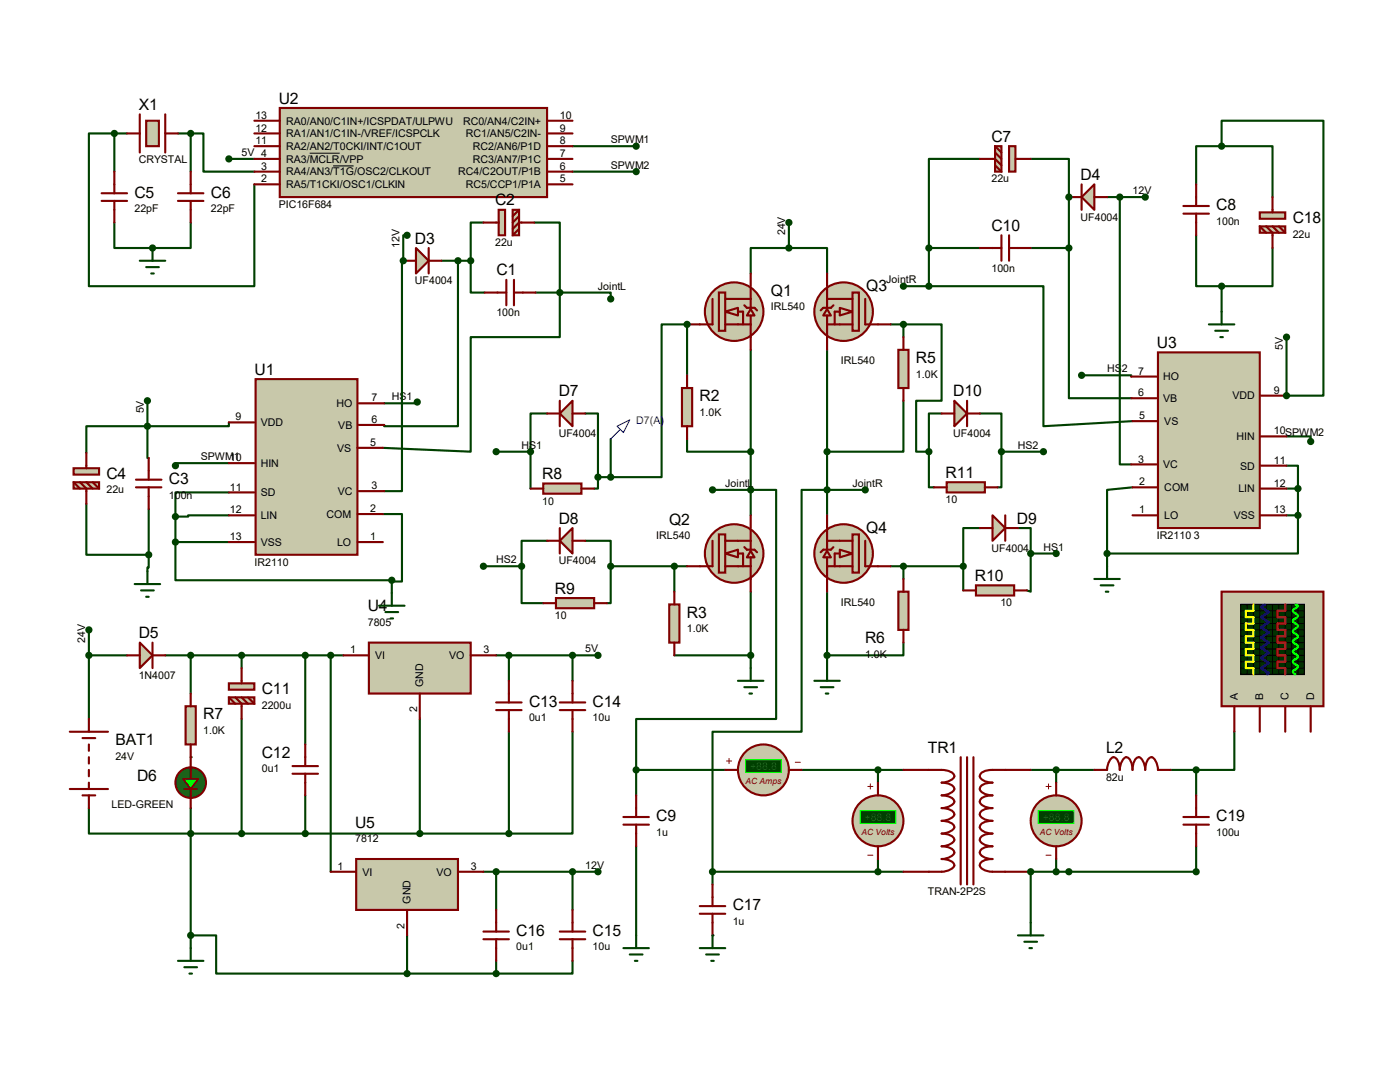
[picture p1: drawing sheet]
<svg xmlns="http://www.w3.org/2000/svg" width="279mm" height="216mm" viewBox="0 0 279 216" stroke-linecap="round" stroke-linejoin="round" font-family="sans-serif">
<path d="M35.5 26.6h2.6M38.1 26.6h2.5v7.6h10.2M38.1 26.6v7.6M22.8 44.4v5.1h15.3v-5.1M45.7 98.3h-10.7v4.8M29.7 101.6v11.6h-.3v.8M35 103.1v5.1h10.7M45.7 102.8h-8.2v.3h-2.5" fill="none" stroke="#004000" stroke-width=".42"/>
<circle cx="30.4" cy="49.5" r=".21" fill="#004000"/>
<path d="M22.8 26.6h-5.1v30.5h33.1v-20.3M22.8 26.6h2.6M22.8 26.6v7.6" fill="none" stroke="#004000" stroke-width=".42"/>
<circle cx="137.1" cy="64.7" r=".21" fill="#004000"/>
<g fill="none" stroke="#004000" stroke-width=".42">
<path d="M243.8 29.2h-5.1v7.6M238.7 46.9v10.2h5.1v5.1M137.1 64.7v10.2M215.9 74.9h9.9v.2M226 97.2l-5.1 .5v12.7M256.8 92.9h2.2v4.6M256.8 97.5h2.2M259 97.5v5.3M149.8 118.1v15.2M220.9 110.4v2.6M256.8 102.8h2.2M259 102.8v7.6h-38.1"/>
<path d="M134.6 130.8h15.2"/>
</g>
<circle cx="213.3" cy="39.3" r=".21" fill="#004000"/>
<path d="M213.3 39.3v10.2M195.5 49.5h-10.1v7.6h22.8v27.9l17.8-1M205.7 49.5h7.6M213.3 49.5v30h12.5M165.1 118.1v15.2M180.3 128.2v2.6h-15.2" fill="none" stroke="#004000" stroke-width=".42"/>
<circle cx="38.1" cy="151.1" r=".21" fill="#004000"/>
<g fill="none" stroke="#004000" stroke-width=".42">
<path d="M114.3 29.2h12.7M114.3 34.2h12.7M195.5 31.7h-10.1v17.8M205.7 31.7h7.6v7.6M220.9 39.3h2.6v53.4h2.3M243.8 29.2h10.2v10.1M254 49.5v7.6h-10.2M137.1 64.7h-5.1v30.5h-10.1M45.7 92.4h-10.7v.5M83.3 80.2v.3h-6.6M99 90.1h6.9M105.9 90.1v7.4"/>
<path d="M109.2 82.5h-3.3v7.6M116.8 82.5h2.5v12.7M119.3 95.2v2.3h-.7M119.3 95.2h2.6M121.9 87.6v7.6M195.5 82.5h4.4v7.6M199.9 90.1v7.1h-.8M199.9 90.1h8.3M256.8 87.1h4.8v1M17.2 100.5v10.2h12.5M35 108.2v7.6h43.2M76.4 102.6h3.8v13.4h-2v-.2"/>
<path d="M78.2 115.8v2.5M96.5 113h7.6M104.1 113v7.4h4.3M109.2 107.9h-5.1v5.1M116.8 107.9h5.1v12.5h-.8M195.5 105.4h-3.3v12.4M203.2 105.4h2.5v5M205.7 110.4v7.7l-.8-.3M205.7 110.4h5.1M25.4 130.8h-7.7v12.7M127 153.6v5.1M96.5 173.9h2.5v7.7"/>
<path d="M127 168.9v17.7M142.2 173.9v2.6"/>
</g>
<circle cx="142.2" cy="186.6" r=".21" fill="#004000"/>
<path d="M205.7 173.9v10.2" fill="none" stroke="#004000" stroke-width=".42"/>
<circle cx="205.7" cy="173.9" r=".21" fill="#004000"/>
<g fill="none" stroke="#004000" stroke-width=".42">
<path d="M80.5 52h-.3v46h-3.5M88.1 52h5.8M91.4 52v33h-14.7v-.2M93.9 52v6.4h2.8M96.5 44.4h-2.6v7.6M106.6 44.4h5.1v14M106.9 58.4h4.8M111.7 58.4v8.9h-17.8v22.8l-17.5-.7M111.7 58.4h10.2v1.2M29.4 80v5M149.8 69.8v33M29.4 85v6.4h.3"/>
<path d="M29.4 85h-12.2v5.4M45.7 84.3v.7h-16.3M137.1 87.6v2.5h12.7M142.2 97.7h7.6M121.9 113h15.2M134.6 113v5.1M127 153.6h17.7M160 153.6h20.3M175.2 153.6v2.6M205.7 153.6h12.7M210.8 153.6v2.6M233.6 153.6h5.1v5.1"/>
<path d="M142.2 173.9h38.1M175.2 171.4v2.5M210.8 171.4v2.5M238.7 168.9v5h-33"/>
</g>
<circle cx="80.5" cy="52" r=".21" fill="#004000"/>
<path d="M81.2 46.9h-.7v5.1M157.4 49.5h7.7v5.1M157.4 49.5h-7.6v5.1M157.4 44.4v5.1M165.1 69.8v20.3h15.2v-10.1M256.8 67.3v11.7" fill="none" stroke="#004000" stroke-width=".42"/>
<circle cx="256.8" cy="79" r=".21" fill="#004000"/>
<g fill="none" stroke="#004000" stroke-width=".42">
<path d="M45.7 31.7h5.1M223.5 39.3h5.1M243.8 29.2v-5.1h20.3v54.9h-7.3M180.3 57.1h5.1M177.8 64.7h2.5M180.3 64.7h7.6v15.3h-5.1v10.1h2.6M180.3 64.7v2.6M149.8 97.7h5.1v45.8h-27.9v10.1M165.1 90.1v12.7M172.7 97.7h-12.7v48.3h-17.8v27.9M185.4 90.1v7.1h1M187.9 82.5h-2.5v7.6"/>
<path d="M177.8 113h14.4M180.3 113v2.5M17.7 125.7v5.1M33 130.8h35.5M38.1 130.8v7.6M48.2 130.8v2.5M60.9 130.8v17.7M66 130.8v43.1M99 130.8h20.3M101.6 130.8v5M114.3 130.8v5M48.2 143.5v22.8"/>
<path d="M60.9 158.7v7.6M83.8 143.5v22.8M101.6 146v20.3M114.3 146v20.3h-12.7M246.3 146v7.6h-7.6M17.7 161.2v5.1h83.9M38.1 161.2v28M99 173.9h20.3M114.3 173.9v7.7M38.1 186.6h5v7.7h38.1M81.2 186.6v7.7M81.2 194.3h17.8"/>
<path d="M99 191.7v2.6M114.3 191.7v2.6h-15.3"/>
</g>
<path d="M96.7 58.4h4.3M101 55.8v5.1M102.6 55.8v5.1M102.6 58.4h4.3M27.1 97.2h5.1M27.1 95.7h5.1M29.7 91.4v4.3M29.7 97.2v4.4" fill="none" stroke="#800000" stroke-width=".42"/>
<circle cx="29.7" cy="110.7" r=".51" fill="#004000" stroke="#004000" stroke-width=".42"/>
<path d="M83 49.5l2.6 2.5-2.6 2.6z" fill="#c8c8aa" stroke="#800000" stroke-width=".42"/>
<path d="M80.5 52h2.5M85.6 49.5v5.1M85.6 52h2.5" fill="none" stroke="#800000" stroke-width=".42"/>
<path d="M26.9 116.5h5.1M28.2 117.8h2.5M29.2 119.1h.5M29.4 114v2.5" fill="none" stroke="#004000" stroke-width=".42"/>
<path d="M51 75.6h20.3v35.1h-20.3z" fill="#c8c8aa" stroke="#800000" stroke-width=".42"/>
<path d="M45.7 92.4h5.1M45.7 98.3h5.1M45.7 84.3h5.1M71.3 89.4h5.1M71.6 84.8h5.1M71.6 80.5h5.1M71.6 98h5.1M45.7 102.8h5.1M45.7 108.2h5.1M71.3 108.2h5.1M71.3 102.6h5.1" fill="none" stroke="#800000" stroke-width=".42"/>
<g fill="#004000" stroke="#004000" stroke-width=".42">
<circle cx="35" cy="108.2" r=".51"/>
<circle cx="35" cy="103.1" r=".51"/>
</g>
<path d="M55.8 21.5h53.4v17.8h-53.4z" fill="#c8c8aa" stroke="#800000" stroke-width=".42"/>
<g fill="none" stroke="#800000" stroke-width=".42">
<path d="M20.3 38.6h5.1M22.8 34.2v4.4M27.9 22.8v7.6M33 22.8v7.6M35.5 38.6h5.1M38.1 34.2v4.4M50.8 24.1h5M50.8 26.6h5M50.8 29.2h5M50.8 31.7h5M50.8 34.2h5M50.8 36.8h5"/>
<path d="M109.2 24.1h5.1M109.2 26.6h5.1M109.2 29.2h5.1M109.2 31.7h5.1M109.2 34.2h5.1M109.2 36.8h5.1M20.3 40.1h5.1M22.8 40.1v4.3M35.5 40.1h5.1M38.1 40.1v4.3"/>
</g>
<path d="M61.8 30.6h6M66.5 33.1h4.1" fill="none" stroke="#000" stroke-width=".2"/>
<path d="M29.2 24.1h2.5v5.1h-2.5z" fill="#c8c8aa" stroke="#800000" stroke-width=".42"/>
<path d="M25.4 26.6h2.5M33 26.6h2.5" fill="none" stroke="#800000" stroke-width=".42"/>
<g fill="#004000" stroke="#004000" stroke-width=".42">
<circle cx="38.1" cy="26.6" r=".51"/>
<circle cx="30.4" cy="49.5" r=".51"/>
<circle cx="22.8" cy="26.6" r=".51"/>
</g>
<path d="M27.9 52h5.1M29.2 53.3h2.5M30.2 54.6h.5M30.4 49.5v2.5" fill="none" stroke="#004000" stroke-width=".42"/>
<g fill="#c8c8aa" stroke="#800000" stroke-width=".42">
<path d="M144.7 62.2l2.6-.8v1.5z"/>
<path d="M143.5 58.4h1.2v7.6h-1.2z"/>
<circle cx="146.5" cy="62.2" r="5.8"/>
</g>
<path d="M142.2 59.6v5.1h-2.5M144.7 59.6h5.1M144.7 64.7h5.1M147.3 62.2h1v2.5" fill="none" stroke="#800000" stroke-width=".42"/>
<path d="M149.8 61.7l.8 1.2h-1.5z" fill="#c8c8aa" stroke="#800000" stroke-width=".42"/>
<path d="M149.8 54.6v2.5M149.8 57.4v4M137.1 64.7h2.6M148.5 60.9l.6 .5h1.5l.5 .5M149.8 62.9v6.9" fill="none" stroke="#800000" stroke-width=".42"/>
<g fill="#c8c8aa" stroke="#800000" stroke-width=".42">
<path d="M144.7 110.4l2.6-.7v1.5z"/>
<path d="M143.5 106.6h1.2v7.7h-1.2z"/>
<circle cx="146.5" cy="110.4" r="5.8"/>
</g>
<path d="M142.2 107.9v5.1h-2.5M144.7 113h5.1M144.7 107.9h5.1M147.3 110.4h1v2.6" fill="none" stroke="#800000" stroke-width=".42"/>
<path d="M149.8 109.9l.8 1.3h-1.5z" fill="#c8c8aa" stroke="#800000" stroke-width=".42"/>
<path d="M137.1 113h2.6M148.5 109.2l.6 .5h1.5l.5 .5M149.8 102.8v2.6M149.8 105.6v4.1M149.8 111.2v6.9" fill="none" stroke="#800000" stroke-width=".42"/>
<path d="M136.1 77.4h2v7.6h-2z" fill="#c8c8aa" stroke="#800000" stroke-width=".42"/>
<path d="M137.1 74.9v2.5M137.1 85v2.6" fill="none" stroke="#800000" stroke-width=".42"/>
<circle cx="137.1" cy="64.7" r=".51" fill="#004000" stroke="#004000" stroke-width=".42"/>
<path d="M147.3 135.8h5.1M148.5 137.1h2.6M149.6 138.4h.5M149.8 133.3v2.5" fill="none" stroke="#004000" stroke-width=".42"/>
<path d="M133.6 120.6h2v7.6h-2z" fill="#c8c8aa" stroke="#800000" stroke-width=".42"/>
<path d="M134.6 118.1v2.5M134.6 128.2v2.6" fill="none" stroke="#800000" stroke-width=".42"/>
<circle cx="149.8" cy="130.8" r=".51" fill="#004000" stroke="#004000" stroke-width=".42"/>
<path d="M231.1 70.3h20.3v35.1h-20.3z" fill="#c8c8aa" stroke="#800000" stroke-width=".42"/>
<g fill="none" stroke="#800000" stroke-width=".42">
<path d="M238.7 36.8v4.3M236.2 42.6h5.1M236.2 41.1h5.1M238.7 42.6v4.3M225.8 79.5h5M225.8 75.1h5M251.7 79h5.1M225.8 92.7h5M226 84h5.1M226 97.2h5.1M251.7 87.1h5.1M251.7 97.5h5.1"/>
<path d="M251.7 92.9h5.1M226 102.8h5.1M251.7 102.8h5.1"/>
</g>
<path d="M241.3 64.7h5M242.5 66h2.6M243.5 67.3h.6M243.8 62.2v2.5M218.4 115.5h5.1M219.7 116.8h2.5M220.7 118.1h.5M220.9 113v2.5" fill="none" stroke="#004000" stroke-width=".42"/>
<g fill="#004000" stroke="#004000" stroke-width=".42">
<circle cx="220.9" cy="110.4" r=".51"/>
<circle cx="259" cy="102.8" r=".51"/>
<circle cx="259" cy="97.5" r=".51"/>
<circle cx="243.8" cy="29.2" r=".51"/>
<circle cx="243.8" cy="57.1" r=".51"/>
</g>
<g fill="#c8c8aa" stroke="#800000" stroke-width=".42">
<path d="M167.6 61.4l2.5 .8-2.5 .7z"/>
<path d="M170.1 58.4h1.3v7.6h-1.3z"/>
<circle cx="168.4" cy="62.2" r="5.8"/>
</g>
<path d="M165.1 59.6h5M172.7 59.6v5.1h2.5M165.1 64.7h5M167.6 62.2h-1v2.5" fill="none" stroke="#800000" stroke-width=".42"/>
<path d="M165.1 61.7l.7 1.2h-1.5z" fill="#c8c8aa" stroke="#800000" stroke-width=".42"/>
<path d="M165.1 54.6v2.5M165.1 57.4v4M165.1 62.9v6.9M166.3 60.9l-.5 .5h-1.5l-.5 .5M175.2 64.7h2.6" fill="none" stroke="#800000" stroke-width=".42"/>
<g fill="#c8c8aa" stroke="#800000" stroke-width=".42">
<path d="M167.6 109.7l2.5 .7-2.5 .8z"/>
<path d="M170.1 106.6h1.3v7.7h-1.3z"/>
<circle cx="168.4" cy="110.4" r="5.8"/>
</g>
<path d="M165.1 113h5M165.1 107.9h5M167.6 110.4h-1v2.6M172.7 107.9v5.1h2.5" fill="none" stroke="#800000" stroke-width=".42"/>
<path d="M165.1 109.9l.7 1.3h-1.5z" fill="#c8c8aa" stroke="#800000" stroke-width=".42"/>
<path d="M165.1 102.8v2.6M165.1 105.6v4.1M165.1 111.2v6.9M166.3 109.2l-.5 .5h-1.5l-.5 .5M175.2 113h2.6" fill="none" stroke="#800000" stroke-width=".42"/>
<path d="M162.5 135.8h5.1M163.8 137.1h2.5M164.8 138.4h.5M165.1 133.3v2.5" fill="none" stroke="#004000" stroke-width=".42"/>
<circle cx="215.9" cy="74.9" r=".51" fill="#004000" stroke="#004000" stroke-width=".42"/>
<path d="M179.3 69.8h2v7.6h-2z" fill="#c8c8aa" stroke="#800000" stroke-width=".42"/>
<path d="M180.3 67.3v2.5M180.3 77.4v2.6" fill="none" stroke="#800000" stroke-width=".42"/>
<path d="M218.4 36.8v5.1l-2.5-2.6z" fill="#c8c8aa" stroke="#800000" stroke-width=".42"/>
<path d="M213.3 39.3h2.6M215.9 36.8v5.1M218.4 39.3h2.5M195.5 49.5h4.4M199.9 46.9v5.1M201.4 46.9v5.1M201.4 49.5h4.3" fill="none" stroke="#800000" stroke-width=".42"/>
<g fill="#004000" stroke="#004000" stroke-width=".42">
<circle cx="213.3" cy="39.3" r=".51"/>
<circle cx="213.3" cy="49.5" r=".51"/>
<circle cx="185.4" cy="49.5" r=".51"/>
<circle cx="185.4" cy="57.1" r=".51"/>
</g>
<path d="M179.3 118.1h2v7.6h-2z" fill="#c8c8aa" stroke="#800000" stroke-width=".42"/>
<path d="M180.3 115.5v2.6M180.3 125.7v2.5M13.9 146h7.6M13.9 157.4h7.6M16.5 147.3h2.5M16.5 158.7h2.5M17.7 143.5v2.5M17.7 148.5v1.3M17.7 151.1v1.3M17.7 153.6v1.3M17.7 156.2v1.2M17.7 158.7v2.5" fill="none" stroke="#800000" stroke-width=".42"/>
<circle cx="165.1" cy="130.8" r=".51" fill="#004000" stroke="#004000" stroke-width=".42"/>
<path d="M27.9 128.2l2.5 2.6-2.5 2.5z" fill="#c8c8aa" stroke="#800000" stroke-width=".42"/>
<path d="M25.4 130.8h2.5M30.4 128.2v5.1M30.4 130.8h2.6" fill="none" stroke="#800000" stroke-width=".42"/>
<path d="M37 140.9h2.1v7.6h-2.1z" fill="#c8c8aa" stroke="#800000" stroke-width=".42"/>
<path d="M38.1 138.4v2.5M38.1 148.5v2.6" fill="none" stroke="#800000" stroke-width=".42"/>
<circle cx="38.1" cy="156.2" r="3" fill="#008000" stroke="#800000" stroke-width=".42"/>
<path d="M36.8 157.4h2.5" fill="none" stroke="#800000" stroke-width=".38"/>
<path d="M38.1 153.1v2.3M38.1 157.4v1.8" fill="none" stroke="#800000" stroke-width=".42"/>
<path d="M36.5 155.4h3.1l-1.5 2z" fill="#0f0" stroke="#800000" stroke-width=".38"/>
<path d="M38.1 151.1v2.5M38.1 158.7v2.5" fill="none" stroke="#800000" stroke-width=".42"/>
<g fill="#c8c8aa" stroke="#800000" stroke-width=".42">
<path d="M45.7 136.4h5.1v1.2h-5.1z"/>
<path d="M45.7 139.1h5.1v1.3h-5.1z"/>
</g>
<path d="M45.7 139.1l1.2 1.3M46.9 139.1l1.3 1.3v3.1M48.2 133.3v3.1M48.2 139.1l1.3 1.3M49.5 139.1l1.3 1.3M58.4 154.4h5.1M58.4 152.9h5.1M60.9 148.5v4.4M60.9 154.4v4.3" fill="none" stroke="#800000" stroke-width=".42"/>
<path d="M73.6 128.2h20.3v10.2h-20.3z" fill="#c8c8aa" stroke="#800000" stroke-width=".42"/>
<path d="M68.5 130.8h5.1M83.8 138.4v5.1M93.9 130.8h5.1M101.6 135.8v4.4M114.3 135.8v4.4M99 141.7h5.1M99 140.2h5.1M101.6 141.7v4.3M111.7 141.7h5.1M111.7 140.2h5.1M114.3 141.7v4.3" fill="none" stroke="#800000" stroke-width=".42"/>
<path d="M35.5 191.7h5.1M36.8 193h2.5M37.8 194.3h.5M38.1 189.2v2.5" fill="none" stroke="#004000" stroke-width=".42"/>
<path d="M71.1 171.4h20.3v10.2h-20.3z" fill="#c8c8aa" stroke="#800000" stroke-width=".42"/>
<path d="M66 173.9h5.1M91.4 173.9h5.1M81.2 181.6v5M96.5 187.4h5.1M96.5 185.9h5.1M99 181.6v4.3M99 187.4v4.3M111.7 187.4h5.1M111.7 185.9h5.1M114.3 181.6v4.3M114.3 187.4v4.3" fill="none" stroke="#800000" stroke-width=".42"/>
<g fill="#004000" stroke="#004000" stroke-width=".42">
<circle cx="99" cy="173.9" r=".51"/>
<circle cx="223.5" cy="39.3" r=".51"/>
<circle cx="17.7" cy="130.8" r=".51"/>
<circle cx="121.9" cy="95.2" r=".51"/>
<circle cx="256.8" cy="67.3" r=".51"/>
<circle cx="78.2" cy="115.8" r=".51"/>
</g>
<path d="M123.1 85l2.6-1.2-1.3 2.5zM123.7 85.8l-1.8 1.8" fill="none" stroke="#0000c0" stroke-width=".21"/>
<path d="M78.2 118.3v2.6M75.6 120.9h5.1M76.9 122.1h2.6M77.9 123.4h.5" fill="none" stroke="#004000" stroke-width=".42"/>
<g fill="#c8c8aa" stroke="#800000" stroke-width=".42">
<path d="M251.4 42.4h5.1v1.2h-5.1z"/>
<path d="M251.4 45.2h5.1v1.2h-5.1z"/>
</g>
<path d="M254 39.3v3.1M251.4 45.2l1.3 1.2M252.7 45.2l1.3 1.2v3.1M254 45.2l1.2 1.2M255.2 45.2l1.3 1.2" fill="none" stroke="#800000" stroke-width=".42"/>
<g fill="#c8c8aa" stroke="#800000" stroke-width=".42">
<path d="M201.4 29.2h1.2v5h-1.2z"/>
<path d="M198.6 29.2h1.3v5h-1.3z"/>
</g>
<path d="M195.5 31.7h3.1l1.3 1.3M198.6 29.2l1.3 1.2M198.6 30.4l1.3 1.3M198.6 33l1.3 1.2M202.6 31.7h3.1" fill="none" stroke="#800000" stroke-width=".42"/>
<g fill="#c8c8aa" stroke="#800000" stroke-width=".42">
<path d="M99.5 41.9h1.3v5h-1.3z"/>
<path d="M102.3 41.9h1.3v5h-1.3z"/>
</g>
<path d="M96.5 44.4h3M103.6 41.9l-1.3 1.2M103.6 43.1l-1.3 1.3M103.6 45.7l-1.3 1.2M106.6 44.4h-3l-1.3 1.3" fill="none" stroke="#800000" stroke-width=".42"/>
<g fill="#c8c8aa" stroke="#800000" stroke-width=".42">
<path d="M14.7 93.4h5.1v1.3h-5.1z"/>
<path d="M14.7 96.2h5.1v1.3h-5.1z"/>
</g>
<path d="M14.7 96.2l1.3 1.3M16 96.2l1.2 1.3v3M17.2 90.4v3M17.2 96.2l1.3 1.3M18.5 96.2l1.3 1.3" fill="none" stroke="#800000" stroke-width=".42"/>
<g fill="#004000" stroke="#004000" stroke-width=".42">
<circle cx="127" cy="29.2" r=".51"/>
<circle cx="127" cy="34.2" r=".51"/>
<circle cx="35" cy="92.9" r=".51"/>
<circle cx="261.6" cy="88.1" r=".51"/>
</g>
<path d="M114.3 80v5l-2.6-2.5z" fill="#c8c8aa" stroke="#800000" stroke-width=".42"/>
<path d="M111.7 80v5M109.2 82.5h2.5M114.3 82.5h2.5" fill="none" stroke="#800000" stroke-width=".42"/>
<path d="M108.4 96.5h7.6v2h-7.6z" fill="#c8c8aa" stroke="#800000" stroke-width=".42"/>
<path d="M105.9 97.5h2.5M116 97.5h2.6" fill="none" stroke="#800000" stroke-width=".42"/>
<circle cx="119.3" cy="95.2" r=".51" fill="#004000" stroke="#004000" stroke-width=".42"/>
<path d="M114.3 105.4v5l-2.6-2.5z" fill="#c8c8aa" stroke="#800000" stroke-width=".42"/>
<path d="M109.2 107.9h2.5M111.7 105.4v5M114.3 107.9h2.5" fill="none" stroke="#800000" stroke-width=".42"/>
<path d="M111 119.3h7.6v2.1h-7.6z" fill="#c8c8aa" stroke="#800000" stroke-width=".42"/>
<path d="M108.4 120.4h2.6M118.6 120.4h2.5" fill="none" stroke="#800000" stroke-width=".42"/>
<circle cx="121.9" cy="113" r=".51" fill="#004000" stroke="#004000" stroke-width=".42"/>
<path d="M198.1 102.8l2.5 2.6-2.5 2.5z" fill="#c8c8aa" stroke="#800000" stroke-width=".42"/>
<path d="M195.5 105.4h2.6M200.6 102.8v5.1M200.6 105.4h2.6" fill="none" stroke="#800000" stroke-width=".42"/>
<path d="M194.8 116.8h7.6v2h-7.6z" fill="#c8c8aa" stroke="#800000" stroke-width=".42"/>
<path d="M192.2 117.8h2.6M202.4 117.8h2.5" fill="none" stroke="#800000" stroke-width=".42"/>
<circle cx="192.2" cy="113" r=".51" fill="#004000" stroke="#004000" stroke-width=".42"/>
<path d="M190.5 80l2.5 2.5-2.5 2.5z" fill="#c8c8aa" stroke="#800000" stroke-width=".42"/>
<path d="M193 80v5M187.9 82.5h2.6M193 82.5h2.5" fill="none" stroke="#800000" stroke-width=".42"/>
<path d="M188.9 96.2h7.7v2.1h-7.7z" fill="#c8c8aa" stroke="#800000" stroke-width=".42"/>
<g fill="none" stroke="#800000" stroke-width=".42">
<path d="M186.4 97.2h2.5M196.6 97.2h2.5M127 158.7v4.3M180.3 153.6h7.6a2.31 2.31 0 0 1 2.6 1.3 2.69 2.69 0 0 1-2.6 1.3 2.31 2.31 0 0 1 2.6 1.2 2.69 2.69 0 0 1-2.6 1.3 2.31 2.31 0 0 1 2.6 1.3 2.69 2.69 0 0 1-2.6 1.2 2.31 2.31 0 0 1 2.6 1.3 2.69 2.69 0 0 1-2.6 1.3 2.31 2.31 0 0 1 2.6 1.3 2.69 2.69 0 0 1-2.6 1.2 2.31 2.31 0 0 1 2.6 1.3 2.69 2.69 0 0 1-2.6 1.3 2.31 2.31 0 0 1 2.6 1.2 2.69 2.69 0 0 1-2.6 1.3 2.31 2.31 0 0 1 2.6 1.3 2.69 2.69 0 0 1-2.6 1.2h-7.6M191.7 151.1v25.4M193 151.1v25.4M194.3 151.1v25.4M205.7 153.6h-7.6a2.89 2.89 0 0 0-2.5 .9 .9 .9 0 0 0 .6 1.2l1.2 .4 .7 .1a2.89 2.89 0 0 0-2.5 .9 .9 .9 0 0 0 .6 1.2l1.2 .3 .7 .1a2.89 2.89 0 0 0-2.5 .9 .9 .9 0 0 0 .6 1.2l1.2 .4h.7a2.89 2.89 0 0 0-2.5 1 .9 .9 0 0 0 .6 1.1l1.2 .4 .7 .1a2.89 2.89 0 0 0-2.5 .9 .9 .9 0 0 0 .6 1.2l1.2 .4h.7a2.89 2.89 0 0 0-2.5 .9 .9 .9 0 0 0 .6 1.2l1.2 .4 .7 .1a2.89 2.89 0 0 0-2.5 .9 .9 .9 0 0 0 .6 1.2l1.2 .3 .7 .1a2.89 2.89 0 0 0-2.5 .9 .9 .9 0 0 0 .6 1.2l1.2 .4h.7h7.6M124.4 164.5h5.1M124.4 163h5.1M127 164.5v4.4M142.2 176.5v4.3"/>
<path d="M139.7 182.3h5M139.7 180.8h5M142.2 182.3v4.3"/>
</g>
<g fill="#004000" stroke="#004000" stroke-width=".42">
<circle cx="83.3" cy="80.2" r=".51"/>
<circle cx="105.9" cy="90.1" r=".51"/>
<circle cx="99" cy="90.1" r=".51"/>
<circle cx="205.7" cy="110.4" r=".51"/>
<circle cx="210.8" cy="110.4" r=".51"/>
<circle cx="104.1" cy="113" r=".51"/>
<circle cx="96.5" cy="113" r=".51"/>
<circle cx="199.9" cy="90.1" r=".51"/>
<circle cx="208.2" cy="90.1" r=".51"/>
<circle cx="127" cy="153.6" r=".51"/>
<circle cx="142.2" cy="173.9" r=".51"/>
</g>
<path d="M124.4 189.2h5.1M125.7 190.5h2.5M126.7 191.7h.5M127 186.6v2.6M139.7 189.2h5M140.9 190.5h2.6M141.9 191.7h.6M142.2 186.6v2.6" fill="none" stroke="#004000" stroke-width=".42"/>
<path d="M243.8 118.1h20.3v22.8h-20.3z" fill="#c8c8aa" stroke="#800000" stroke-width=".42"/>
<path d="M247.6 120.6h12.7v14h-12.7z" fill="#003000" stroke="#000" stroke-width=".25"/>
<g fill="none" stroke="#000" stroke-width=".2">
<path d="M247.6 129.5h12.7M247.6 128.2h12.7M247.6 127h12.7M247.6 125.7h12.7M247.6 124.4h12.7M247.6 123.1h12.7M247.6 121.9h12.7M247.6 132h12.7M247.6 133.3h12.7M247.6 130.8h12.7M248.9 120.6v14M250.2 120.6l-.1 14"/>
<path d="M251.5 120.6l-.1 14M252.7 120.6v14M254 120.6v14M255.3 120.6l-.1 14M256.5 120.6v14M257.8 120.6v14M259.1 120.6l-.1 14"/>
</g>
<path d="M250.1 120.6v1.3h-1.5v1.2h1.5v1.3h-1.5v1.3h1.5v1.3h-1.5v1.2h1.5v1.3h-1.5v1.3h1.5v1.2h-1.5v1.3h1.5v1.3" fill="none" stroke="#ff0" stroke-width=".42"/>
<path d="M256.5 120.6v1.3h-1.5v1.2h1.5v1.3h-1.5v1.3h1.5v1.3h-1.5v1.2h1.5v1.3h-1.5v1.3h1.5v1.2h-1.5v1.3h1.5v1.3" fill="none" stroke="#f00" stroke-width=".42"/>
<path d="M252.4 120.6l-.7 .5 1.5 1-1.5 1 1.5 1.1-1.5 1 1.5 1-1.5 1 1.5 1-1.5 1 1.5 1.1-1.5 1 1.5 1-1.5 1 1.5 1-.3 .3" fill="none" stroke="#00f" stroke-width=".42"/>
<path d="M258.5 120.6l.5 .3-1 1 1 1-1 1 1 1-1 1 1 1.1-1 1 1 1-1 1 1 1-1 1 1 1.1-1 1 .5 .5" fill="none" stroke="#0f0" stroke-width=".42"/>
<path d="M238.7 158.7v4.3M246.3 140.9v5.1M251.4 140.9v5.1M256.5 140.9v5.1M261.6 140.9v5.1M236.2 164.5h5.1M236.2 163h5.1M238.7 164.5v4.4" fill="none" stroke="#800000" stroke-width=".42"/>
<path d="M203.2 186.6h5M204.4 187.9h2.6M205.4 189.2h.6M205.7 184.1v2.5" fill="none" stroke="#004000" stroke-width=".42"/>
<circle cx="175.2" cy="163.8" r="5.1" fill="#c8c8aa" stroke="#800000" stroke-width=".42"/>
<path d="M173.2 156.9h1M173.7 156.4v1M173.2 170.6h1" fill="none" stroke="#800000" stroke-width=".2"/>
<path d="M171.7 161.8h7.1v2.5h-7.1z" fill="#004000" stroke="#0f0" stroke-width=".21"/>
<path d="M175.2 156.2v2.5M218.4 153.6h2.5a2.69 2.69 0 0 1 1.3-2.5 2.31 2.31 0 0 1 1.3 2.5 2.69 2.69 0 0 1 1.2-2.5 2.31 2.31 0 0 1 1.3 2.5 2.31 2.31 0 0 1 1.3-2.5 2.69 2.69 0 0 1 1.3 2.5 2.31 2.31 0 0 1 1.2-2.5 2.69 2.69 0 0 1 1.3 2.5h2.5M175.2 168.9v2.5" fill="none" stroke="#800000" stroke-width=".42"/>
<g fill="#004000" stroke="#004000" stroke-width=".42">
<circle cx="205.7" cy="173.9" r=".51"/>
<circle cx="175.2" cy="153.6" r=".51"/>
<circle cx="175.2" cy="173.9" r=".51"/>
<circle cx="213.3" cy="173.9" r=".51"/>
<circle cx="238.7" cy="173.9" r=".51"/>
<circle cx="238.7" cy="153.6" r=".51"/>
</g>
<circle cx="152.4" cy="153.6" r="5.1" fill="#c8c8aa" stroke="#800000" stroke-width=".42"/>
<path d="M145 151.8h1M145.5 151.3v1.1M158.7 152.1h1" fill="none" stroke="#800000" stroke-width=".2"/>
<path d="M148.8 151.6h7.1v2.5h-7.1z" fill="#004000" stroke="#0f0" stroke-width=".21"/>
<path d="M144.7 153.6h2.6M157.4 153.6h2.6" fill="none" stroke="#800000" stroke-width=".42"/>
<circle cx="210.8" cy="163.8" r="5.1" fill="#c8c8aa" stroke="#800000" stroke-width=".42"/>
<path d="M208.7 156.9h1.1M209.3 156.4v1M208.7 170.6h1.1" fill="none" stroke="#800000" stroke-width=".2"/>
<path d="M207.2 161.8h7.1v2.5h-7.1z" fill="#004000" stroke="#0f0" stroke-width=".21"/>
<path d="M210.8 156.2v2.5M210.8 168.9v2.5" fill="none" stroke="#800000" stroke-width=".42"/>
<g fill="#004000" stroke="#004000" stroke-width=".42">
<circle cx="210.8" cy="153.6" r=".51"/>
<circle cx="210.8" cy="173.9" r=".51"/>
<circle cx="29.4" cy="85" r=".51"/>
<circle cx="29.4" cy="80" r=".51"/>
<circle cx="93.9" cy="52" r=".51"/>
<circle cx="111.7" cy="58.4" r=".51"/>
<circle cx="91.4" cy="52" r=".51"/>
<circle cx="134.6" cy="113" r=".51"/>
<circle cx="149.8" cy="90.1" r=".51"/>
<circle cx="149.8" cy="97.7" r=".51"/>
<circle cx="142.2" cy="97.7" r=".51"/>
<circle cx="121.9" cy="59.6" r=".51"/>
<circle cx="80.5" cy="52" r=".51"/>
<circle cx="81.2" cy="46.9" r=".51"/>
<circle cx="165.1" cy="90.1" r=".51"/>
<circle cx="157.4" cy="49.5" r=".51"/>
<circle cx="157.4" cy="44.4" r=".51"/>
<circle cx="256.8" cy="79" r=".51"/>
<circle cx="180.3" cy="113" r=".51"/>
<circle cx="180.3" cy="64.7" r=".51"/>
<circle cx="185.4" cy="90.1" r=".51"/>
<circle cx="165.1" cy="97.7" r=".51"/>
<circle cx="172.7" cy="97.7" r=".51"/>
<circle cx="180.3" cy="57.1" r=".51"/>
<circle cx="38.1" cy="166.3" r=".51"/>
<circle cx="38.1" cy="130.8" r=".51"/>
<circle cx="48.2" cy="130.8" r=".51"/>
<circle cx="48.2" cy="166.3" r=".51"/>
<circle cx="101.6" cy="130.8" r=".51"/>
<circle cx="60.9" cy="166.3" r=".51"/>
<circle cx="101.6" cy="166.3" r=".51"/>
<circle cx="60.9" cy="130.8" r=".51"/>
<circle cx="83.8" cy="166.3" r=".51"/>
<circle cx="99" cy="194.3" r=".51"/>
<circle cx="66" cy="130.8" r=".51"/>
<circle cx="81.2" cy="194.3" r=".51"/>
<circle cx="38.1" cy="186.6" r=".51"/>
<circle cx="114.3" cy="173.9" r=".51"/>
<circle cx="119.3" cy="173.9" r=".51"/>
<circle cx="114.3" cy="130.8" r=".51"/>
<circle cx="119.3" cy="130.8" r=".51"/>
<circle cx="17.7" cy="125.7" r=".51"/>
<circle cx="45.7" cy="31.7" r=".51"/>
<circle cx="228.6" cy="39.3" r=".51"/>
</g>
<g font-size="3.1">
<text x="27.7" y="21.9">X1</text>
<text x="55.6" y="20.7">U2</text>
<text x="197.9" y="28.3">C7</text>
<text x="215.6" y="35.9">D4</text>
<text x="26.8" y="39.4">C5</text>
<text x="42.1" y="39.4">C6</text>
<text x="98.8" y="41">C2</text>
<text x="242.7" y="42">C8</text>
<text x="197.9" y="46.1">C10</text>
<text x="258" y="44.5">C18</text>
<text x="82.8" y="48.6">D3</text>
<text x="99.1" y="54.9">C1</text>
<text x="153.8" y="59">Q1</text>
<text x="172.9" y="58">Q3</text>
<text x="230.9" y="69.4">U3</text>
<text x="50.8" y="74.8">U1</text>
<text x="182.8" y="72.4">R5</text>
<text x="111.5" y="79.1">D7</text>
<text x="139.6" y="80.1">R2</text>
<text x="190.2" y="79.1">D10</text>
<text x="21.3" y="95.5">C4</text>
<text x="108.2" y="95.6">R8</text>
<text x="188.7" y="95.3">R11</text>
<text x="33.7" y="96.6">C3</text>
<text x="111.5" y="104.5">D8</text>
<text x="133.5" y="104.7">Q2</text>
<text x="172.9" y="106.3">Q4</text>
<text x="202.9" y="104.5">D9</text>
<text x="110.7" y="118.4">R9</text>
<text x="194.6" y="115.9">R10</text>
<text x="73.4" y="122">U4</text>
<text x="137.1" y="123.2">R3</text>
<text x="27.7" y="127.3">D5</text>
<text x="172.6" y="128.3">R6</text>
<text x="40.6" y="143.6">R7</text>
<text x="52.2" y="138.5">C11</text>
<text x="105.6" y="141">C13</text>
<text x="118.3" y="141">C14</text>
<text x="23" y="148.6">BAT1</text>
<text x="27.3" y="155.7">D6</text>
<text x="52.2" y="151.2">C12</text>
<text x="185.2" y="150.2">TR1</text>
<text x="220.7" y="150.2">L2</text>
<text x="70.9" y="165.1">U5</text>
<text x="131" y="163.9">C9</text>
<text x="242.7" y="163.9">C19</text>
<text x="146.2" y="181.7">C17</text>
<text x="103" y="186.7">C16</text>
<text x="118.3" y="186.7">C15</text>
</g>
<g font-size="2.1">
<text x="51" y="23.7">13</text>
<text x="111.7" y="23.7">10</text>
<text x="51" y="26.2">12</text>
<text x="51" y="28.8">11</text>
<text x="57.1" y="24.8">RA0/AN0/C1IN+/ICSPDAT/ULPWU</text>
<text x="57.1" y="27.4">RA1/AN1/C1IN-/VREF/ICSPCLK</text>
<text x="57.1" y="29.9">RA2/AN2/T0CKI/INT/C1OUT</text>
<text x="92.4" y="24.8">RC0/AN4/C2IN+</text>
<text x="93" y="27.4">RC1/AN5/C2IN-</text>
<text x="94.4" y="29.9">RC2/AN6/P1D</text>
<text x="111.7" y="26.2">9</text>
<text x="111.7" y="28.8">8</text>
<text x="121.9" y="28.6">SPWM1</text>
<text x="27.7" y="32.6">CRYSTAL</text>
<text x="48.2" y="31.1">5V 4</text>
<text x="52.1" y="33.9">3</text>
<text x="57.1" y="35">RA4/AN3/T1G/OSC2/CLKOUT</text>
<text x="57.1" y="32.5">RA3/MCLR/VPP</text>
<text x="91.4" y="35">RC4/C2OUT/P1B</text>
<text x="94.4" y="32.5">RC3/AN7/P1C</text>
<text x="111.7" y="31.3">7</text>
<text x="111.7" y="33.9">6</text>
<text x="121.9" y="33.7">SPWM2</text>
<text x="52.1" y="36.4">2</text>
<text x="55.6" y="41.5">PIC16F684</text>
<text x="57.1" y="37.5">RA5/T1CKI/OSC1/CLKIN</text>
<text x="93" y="37.5">RC5/CCP1/P1A</text>
<text x="111.7" y="36.4">5</text>
<text x="197.9" y="36.4">22u</text>
<text x="226" y="38.7">12V</text>
<text x="26.8" y="42.3">22pF</text>
<text x="42.1" y="42.3">22pF</text>
<text x="156.7" y="46.9" transform="rotate(-90 156.7 46.9)">24V</text>
<text x="215.6" y="44">UF4004</text>
<text x="242.7" y="44.9">100n</text>
<text x="258" y="47.4">22u</text>
<text x="79.8" y="49.5" transform="rotate(-90 79.8 49.5)">12V</text>
<text x="98.8" y="49.1">22u</text>
<text x="82.8" y="56.7">UF4004</text>
<text x="119.3" y="57.8">JointL</text>
<text x="176.9" y="56.5">JointR</text>
<text x="197.9" y="54.2">100n</text>
<text x="99.1" y="63.1">100n</text>
<text x="153.8" y="61.9">IRL540</text>
<text x="256" y="69.8" transform="rotate(-90 256 69.8)">5V</text>
<text x="167.8" y="72.7">IRL540</text>
<text x="182.8" y="75.4">1.0K</text>
<text x="220.9" y="74.3">HS2</text>
<text x="227.1" y="74.8">7</text>
<text x="232.1" y="75.9">HO</text>
<text x="28.7" y="82.5" transform="rotate(-90 28.7 82.5)">5V</text>
<text x="47" y="83.9">9</text>
<text x="67.2" y="81.2">HO</text>
<text x="74.1" y="80.1">7</text>
<text x="78.2" y="79.9">HS1</text>
<text x="139.6" y="83">1.0K</text>
<text x="227.1" y="79.1">6</text>
<text x="227.4" y="83.7">5</text>
<text x="232.1" y="80.2">VB</text>
<text x="246" y="79.7">VDD</text>
<text x="254.2" y="78.6">9</text>
<text x="52" y="85">VDD</text>
<text x="67.5" y="85.6">VB</text>
<text x="73.9" y="89">5</text>
<text x="74.1" y="84.4">6</text>
<text x="104.1" y="89.5">HS1</text>
<text x="111.5" y="87.2">UF4004</text>
<text x="190.2" y="87.2">UF4004</text>
<text x="203.2" y="89.5">HS2</text>
<text x="232.4" y="84.8">VS</text>
<text x="246.8" y="87.8">HIN</text>
<text x="254.2" y="86.7">10SPWM2</text>
<text x="40.1" y="91.8">SPWM1</text>
<text x="45.9" y="92">10</text>
<text x="52" y="93.2">HIN</text>
<text x="67.3" y="90.1">VS</text>
<text x="227.1" y="92.3">3</text>
<text x="232.1" y="93.4">VC</text>
<text x="247.5" y="93.7">SD</text>
<text x="254.2" y="92.5">11</text>
<text x="21.3" y="98.5">22u</text>
<text x="33.7" y="99.5">100n</text>
<text x="45.9" y="97.9">11</text>
<text x="52" y="99">SD</text>
<text x="67.4" y="98.8">VC</text>
<text x="74.1" y="97.6">3</text>
<text x="108.2" y="100.7">10</text>
<text x="144.7" y="97.2">JointL</text>
<text x="170.1" y="97.2">JointR</text>
<text x="188.7" y="100.4">10</text>
<text x="227.4" y="96.9">2</text>
<text x="232.4" y="98">COM</text>
<text x="247.1" y="98.3">LIN</text>
<text x="254.2" y="97.1">12</text>
<text x="45.9" y="102.4">12</text>
<text x="45.9" y="107.8">13</text>
<text x="52" y="103.6">LIN</text>
<text x="65.2" y="103.3">COM</text>
<text x="73.9" y="107.8">1</text>
<text x="73.9" y="102.2">2</text>
<text x="131" y="107.6">IRL540</text>
<text x="227.4" y="102.4">1</text>
<text x="230.9" y="107.5">IR2110 3</text>
<text x="232.4" y="103.6">LO</text>
<text x="246.2" y="103.6">VSS</text>
<text x="254.2" y="102.4">13</text>
<text x="50.8" y="112.9">IR2110</text>
<text x="52" y="108.9">VSS</text>
<text x="67.3" y="108.9">LO</text>
<text x="99" y="112.4">HS2</text>
<text x="111.5" y="112.6">UF4004</text>
<text x="197.9" y="110.1">UF4004</text>
<text x="208.2" y="109.9">HS1</text>
<text x="73.4" y="124.9">7805</text>
<text x="110.7" y="123.5">10</text>
<text x="167.8" y="121">IRL540</text>
<text x="199.6" y="121">10</text>
<text x="17" y="128.2" transform="rotate(-90 17 128.2)">24V</text>
<text x="69.9" y="130.4">1</text>
<text x="74.9" y="131.5">VI</text>
<text x="89.6" y="131.5">VO</text>
<text x="96.5" y="130.4">3</text>
<text x="116.8" y="130.2">5V</text>
<text x="137.1" y="126.2">1.0K</text>
<text x="172.6" y="131.2">1.0K</text>
<text x="27.7" y="135.5">1N4007</text>
<text x="84.5" y="137.1" transform="rotate(-90 84.5 137.1)">GND</text>
<text x="52.2" y="141.4">2200u</text>
<text x="83.3" y="142.1" transform="rotate(-90 83.3 142.1)">2</text>
<text x="105.6" y="143.9">0u1</text>
<text x="118.3" y="143.9">10u</text>
<text x="247" y="139.7" transform="rotate(-90 247 139.7)">A</text>
<text x="252.1" y="139.7" transform="rotate(-90 252.1 139.7)">B</text>
<text x="257.2" y="139.7" transform="rotate(-90 257.2 139.7)">C</text>
<text x="262.3" y="139.7" transform="rotate(-90 262.3 139.7)">D</text>
<text x="40.6" y="146.5">1.0K</text>
<text x="23" y="151.6">24V</text>
<text x="52.2" y="154.1">0u1</text>
<text x="220.7" y="155.8">82u</text>
<text x="22.3" y="161.2">LED-GREEN</text>
<text x="131" y="166.8">1u</text>
<text x="242.7" y="166.8">100u</text>
<text x="67.4" y="173.6">1</text>
<text x="70.9" y="168.1">7812</text>
<text x="93.9" y="173.6">3</text>
<text x="116.8" y="173.4">12V</text>
<text x="72.3" y="174.7">VI</text>
<text x="87.1" y="174.7">VO</text>
<text x="185.2" y="178.6">TRAN-2P2S</text>
<text x="80.7" y="185.3" transform="rotate(-90 80.7 185.3)">2</text>
<text x="81.9" y="180.3" transform="rotate(-90 81.9 180.3)">GND</text>
<text x="146.2" y="184.6">1u</text>
<text x="103" y="189.7">0u1</text>
<text x="118.3" y="189.7">10u</text>
</g>
<text font-size="2.1" fill="#0000c0" x="127" y="84.5">D7(A)</text>
<g font-size="2.1" fill="#008000">
<text x="149.7" y="153.6">+88.8</text>
<text x="172.6" y="163.8">+88.8</text>
<text x="208.1" y="163.8">+88.8</text>
</g>
<g font-size="1.7" fill="#800000">
<text x="148.8" y="156.5">AC Amps</text>
<text x="172" y="166.7">AC Volts</text>
<text x="207.5" y="166.7">AC Volts</text>
</g>
</svg>
